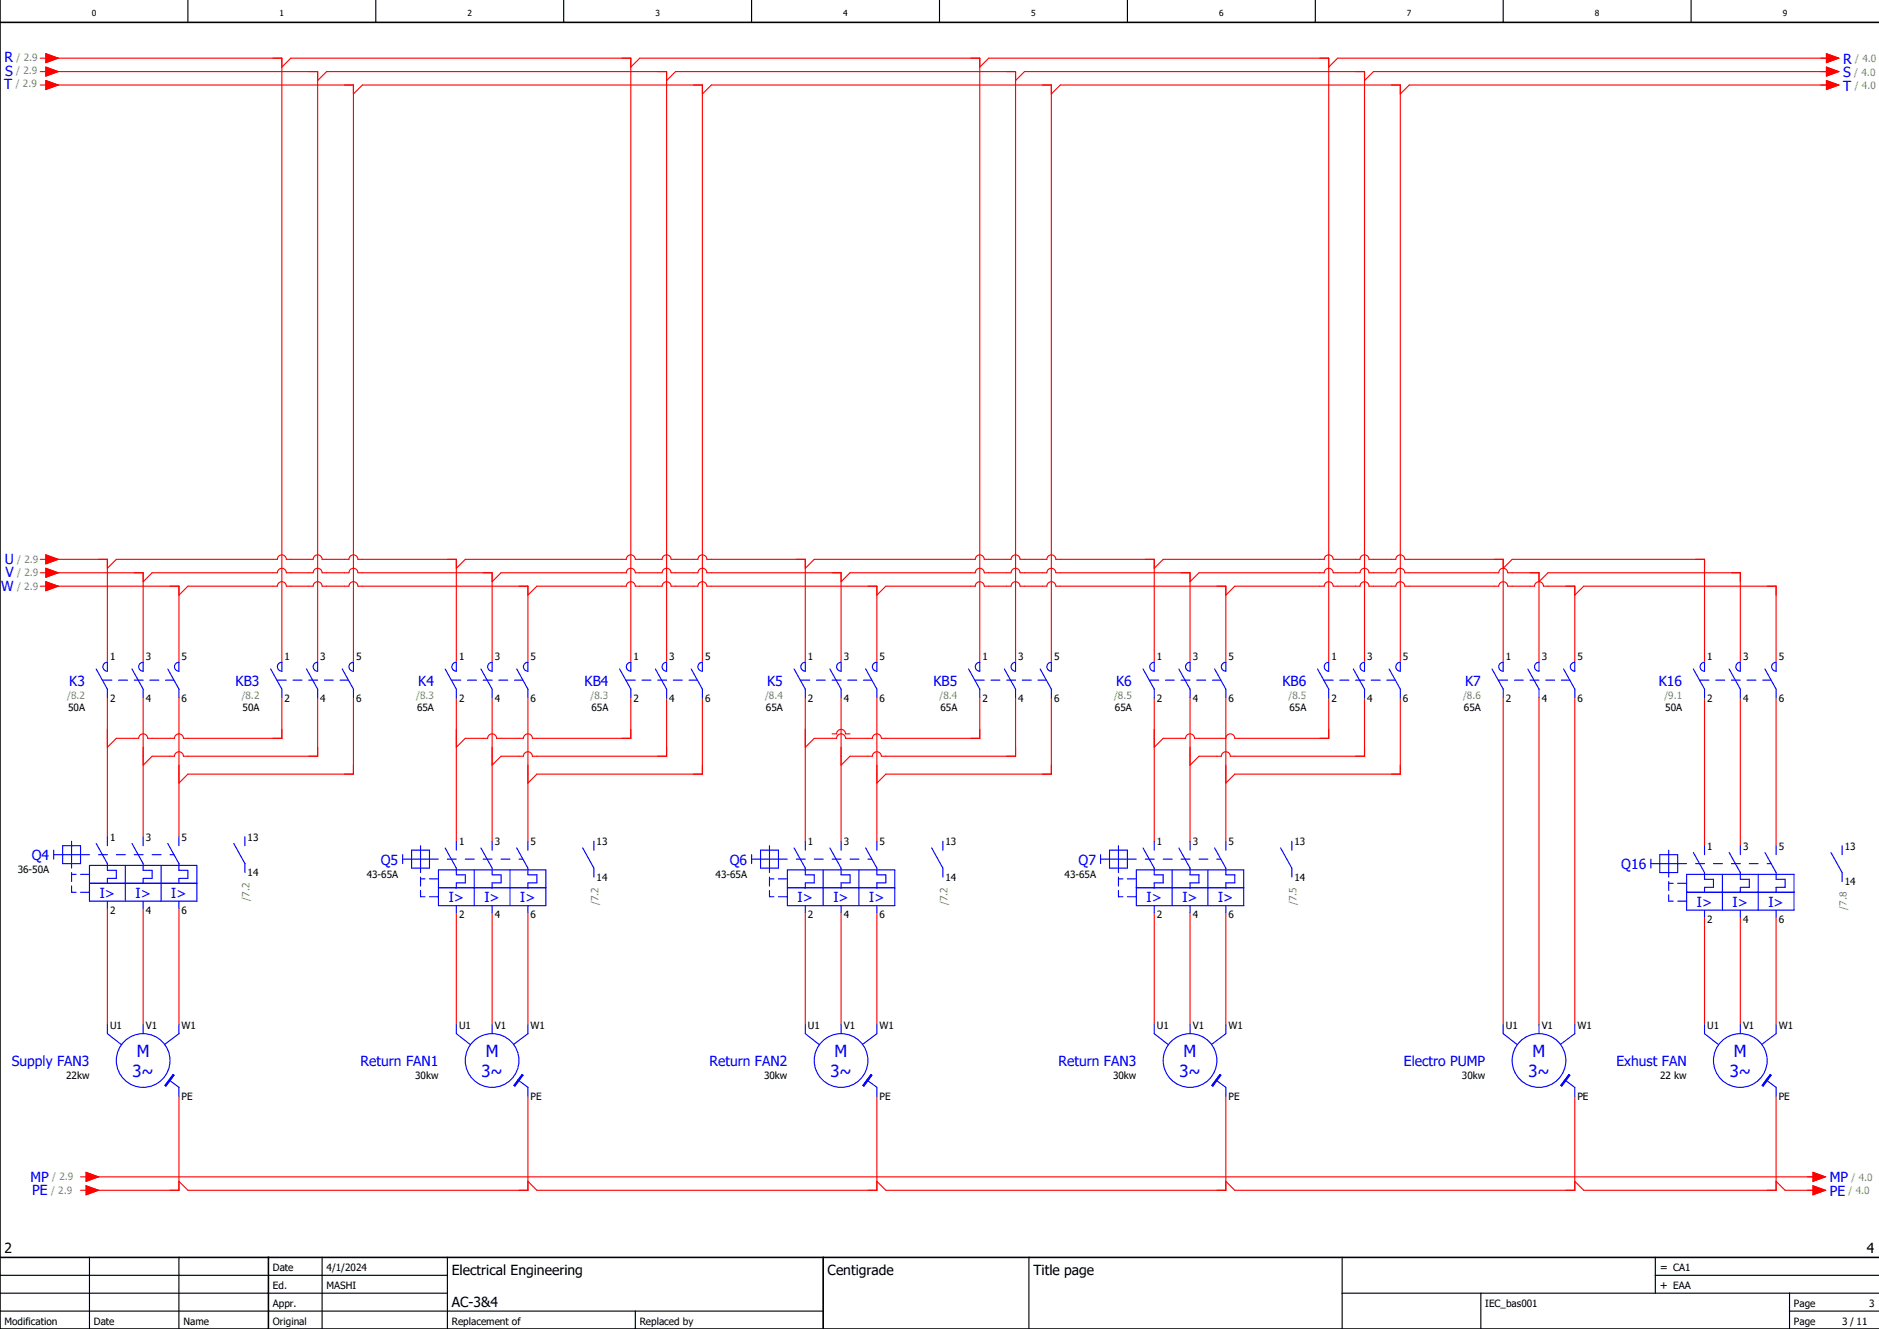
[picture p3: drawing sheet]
<svg xmlns="http://www.w3.org/2000/svg" width="420mm" height="297mm" viewBox="0 0 420 297" stroke-linecap="round" stroke-linejoin="round" font-family="sans-serif">
<g fill="none" stroke="#000" stroke-width=".25">
<path d="M42 0v5M84 0v5M126 0v5M168 0v5M210 0v5M252 0v5M294 0v5M336 0v5M378 0v5M0 293h184M0 289h100M0 285h100"/>
<path d="M20 281v16M40 281v16M72 281v16M100 281v16M142 293v4M230 281v16M300 289h120M300 281v16M331 289v8M370 285h50M370 281v8M400 293h20"/>
<path d="M400 289v8"/>
</g>
<path d="M0 5h420M0 0v297h420M0 281h420M60 281v16M184 281v16" fill="none" stroke="#000" stroke-width=".35"/>
<g fill="none" stroke="#f00" stroke-width=".25">
<path d="M9 13h1.2M9 16h1.2M9 19h1.2M10.2 12l2.8 1-2.8 1zM10.2 15l2.8 1-2.8 1zM10.2 18l2.8 1-2.8 1zM11 13h52v135M11 16h60v132M11 19h68v129M63 15l2-2h76v135M71 18l2-2h76v132M141 15l2-2h76v135"/>
<path d="M149 18l2-2h76v132M219 15l2-2h76v135M227 18l2-2h76v132M408.2 18l2.8 1-2.8 1zM408.2 12l2.8 1-2.8 1zM408.2 15l2.8 1-2.8 1zM409 13h-110l-2 2M409 16h-102l-2 2M409 19h-94l-2 2M79 21l2-2h76v129M157 21l2-2h76v129M235 21l2-2h76v129"/>
<path d="M9 125h1.2M9 128h1.2M9 131h1.2M10.2 124l2.8 1-2.8 1zM10.2 127l2.8 1-2.8 1zM10.2 130l2.8 1-2.8 1zM11 125h13v23M11 128h21v20M11 131h29v17M24 127l2-2h36a1 1 0 0 1 1-1 1 1 0 0 1 1 1h6a1 1 0 0 1 1-1 1 1 0 0 1 1 1h6a1 1 0 0 1 1-1 1 1 0 0 1 1 1h22v23M32 130l2-2h28a1 1 0 0 1 1-1 1 1 0 0 1 1 1h6a1 1 0 0 1 1-1 1 1 0 0 1 1 1h6a1 1 0 0 1 1-1 1 1 0 0 1 1 1h30v20M40 133l2-2h20a1 1 0 0 1 1-1 1 1 0 0 1 1 1h6a1 1 0 0 1 1-1 1 1 0 0 1 1 1h6a1 1 0 0 1 1-1 1 1 0 0 1 1 1h38v17"/>
<path d="M102 127l2-2h36a1 1 0 0 1 1-1 1 1 0 0 1 1 1h6a1 1 0 0 1 1-1 1 1 0 0 1 1 1h6a1 1 0 0 1 1-1 1 1 0 0 1 1 1h22v23M110 130l2-2h28a1 1 0 0 1 1-1 1 1 0 0 1 1 1h6a1 1 0 0 1 1-1 1 1 0 0 1 1 1h6a1 1 0 0 1 1-1 1 1 0 0 1 1 1h30v20M118 133l2-2h20a1 1 0 0 1 1-1 1 1 0 0 1 1 1h6a1 1 0 0 1 1-1 1 1 0 0 1 1 1h6a1 1 0 0 1 1-1 1 1 0 0 1 1 1h38v17M180 127l2-2h36a1 1 0 0 1 1-1 1 1 0 0 1 1 1h6a1 1 0 0 1 1-1 1 1 0 0 1 1 1h6a1 1 0 0 1 1-1 1 1 0 0 1 1 1h22v23M188 130l2-2h28a1 1 0 0 1 1-1 1 1 0 0 1 1 1h6a1 1 0 0 1 1-1 1 1 0 0 1 1 1h6a1 1 0 0 1 1-1 1 1 0 0 1 1 1h30v20M196 133l2-2h20a1 1 0 0 1 1-1 1 1 0 0 1 1 1h6a1 1 0 0 1 1-1 1 1 0 0 1 1 1h6a1 1 0 0 1 1-1 1 1 0 0 1 1 1h38v17M258 127l2-2h36a1 1 0 0 1 1-1 1 1 0 0 1 1 1h6a1 1 0 0 1 1-1 1 1 0 0 1 1 1h6a1 1 0 0 1 1-1 1 1 0 0 1 1 1h22v23M266 130l2-2h28a1 1 0 0 1 1-1 1 1 0 0 1 1 1h6a1 1 0 0 1 1-1 1 1 0 0 1 1 1h6a1 1 0 0 1 1-1 1 1 0 0 1 1 1h21a1 1 0 0 1 1-1 1 1 0 0 1 1 1h7v20M274 133l2-2h20a1 1 0 0 1 1-1 1 1 0 0 1 1 1h6a1 1 0 0 1 1-1 1 1 0 0 1 1 1h6a1 1 0 0 1 1-1 1 1 0 0 1 1 1h21a1 1 0 0 1 1-1 1 1 0 0 1 1 1h6a1 1 0 0 1 1-1 1 1 0 0 1 1 1h7v17M336 127l2-2h43v23M344 130l2-2h43v20M352 133l2-2h43v17"/>
<path d="M24 156v31M32 156v31M40 156v31M63 156v9h-22a1 1 0 0 0-1-1 1 1 0 0 0-1 1h-6a1 1 0 0 0-1-1 1 1 0 0 0-1 1h-5l-2 2M71 156v13h-30a1 1 0 0 0-1-1 1 1 0 0 0-1 1h-5l-2 2M79 156v17h-37l-2 2M102 156v32M110 156v32M118 156v32M141 156v9h-22a1 1 0 0 0-1-1 1 1 0 0 0-1 1h-6a1 1 0 0 0-1-1 1 1 0 0 0-1 1h-5l-2 2M149 156v13h-30a1 1 0 0 0-1-1 1 1 0 0 0-1 1h-5l-2 2M157 156v17h-37l-2 2"/>
<path d="M180 156v32M188 156v32M196 156v32M219 156v9h-22a1 1 0 0 0-1-1 1 1 0 0 0-1 1h-6a1 1 0 0 0-1-1 1 1 0 0 0-1 1h-5l-2 2M227 156v13h-30a1 1 0 0 0-1-1 1 1 0 0 0-1 1h-5l-2 2M235 156v17h-37l-2 2M258 156v32M266 156v32M274 156v32M297 156v9h-21a1 1 0 0 0-1-1 1 1 0 0 0-1 1h-7a1 1 0 0 0-1-1 1 1 0 0 0-1 1h-5l-2 2M305 156v13h-30a1 1 0 0 0-1-1 1 1 0 0 0-1 1h-5l-2 2M313 156v17h-37l-2 2"/>
<path d="M336 156v73M344 156v73M352 156v73M381 156v33M389 156v33M397 156v33M186 164h1a1 1 0 0 1 1-1 1 1 0 0 1 1 1h1M24 203v26M32 203v26M40 203v26M102 204v25M110 204v25"/>
<path d="M118 204v25M180 204v25M188 204v25M196 204v25M258 204v25M266 204v25M274 204v25M381 205v24M389 205v24M397 205v24M40 245v21h-20M118 245v21h-76l-2-2"/>
<path d="M196 245v21h-76l-2-2M274 245v21h-76l-2-2M352 245v21h-76l-2-2M397 245v21h-43l-2-2M18 266h1.2M18 263h1.2M19.2 262l2.8 1-2.8 1zM19.2 265l2.8 1-2.8 1zM20 263h386M397 264l2 2h7M405.2 265l2.8 1-2.8 1zM405.2 262l2.8 1-2.8 1z"/>
</g>
<g fill="none" stroke="#00f" stroke-width=".25">
<path d="M21.5 149.5l2.5 4.5M22.9 152h2.1M23.3 148.3l.7-.3v2a1 1 0 0 1-.9-.6 1 1 0 0 1 .2-1.1zM24 154v2M26.5 152h2M29.5 149.5l2.5 4.5v2M30 152h2M31.3 148.3l.7-.3v2a1 1 0 0 1-.9-.6 1 1 0 0 1 .2-1.1zM33.5 152h2M37 152h1.9M37.5 149.5l2.5 4.5v2M39.3 148.3l.7-.3v2a1 1 0 0 1-.9-.6 1 1 0 0 1 .2-1.1z"/>
<path d="M60.5 149.5l2.5 4.5v2M61.9 152h2.1M62.3 148.3l.7-.3v2a1 1 0 0 1-.9-.6 1 1 0 0 1 .2-1.1zM65.5 152h2M68.5 149.5l2.5 4.5v2M69 152h2M70.3 148.3l.7-.3v2a1 1 0 0 1-.9-.6 1 1 0 0 1 .2-1.1zM72.5 152h2M76 152h1.9M76.5 149.5l2.5 4.5v2M78.3 148.3l.7-.3v2a1 1 0 0 1-.9-.6 1 1 0 0 1 .2-1.1zM99.5 149.5l2.5 4.5v2"/>
<path d="M100.9 152h2.1M101.3 148.3l.7-.3v2a1 1 0 0 1-.9-.6 1 1 0 0 1 .2-1.1zM104.5 152h2M107.5 149.5l2.5 4.5M108 152h2M109.3 148.3l.7-.3v2a1 1 0 0 1-.9-.6 1 1 0 0 1 .2-1.1zM110 154v2M111.5 152h2M115 152h1.9M115.5 149.5l2.5 4.5v2M117.3 148.3l.7-.3v2a1 1 0 0 1-.9-.6 1 1 0 0 1 .2-1.1zM138.5 149.5l2.5 4.5v2"/>
<path d="M139.9 152h2.1M140.3 148.3l.7-.3v2a1 1 0 0 1-.9-.6 1 1 0 0 1 .2-1.1zM143.5 152h2M146.5 149.5l2.5 4.5v2M147 152h2M148.3 148.3l.7-.3v2a1 1 0 0 1-.9-.6 1 1 0 0 1 .2-1.1zM150.5 152h2M154 152h1.9M154.5 149.5l2.5 4.5v2M156.3 148.3l.7-.3v2a1 1 0 0 1-.9-.6 1 1 0 0 1 .2-1.1zM177.5 149.5l2.5 4.5v2M178.9 152h2.1"/>
<path d="M179.3 148.3l.7-.3v2a1 1 0 0 1-.9-.6 1 1 0 0 1 .2-1.1zM182.5 152h2M185.5 149.5l2.5 4.5v2M186 152h2M187.3 148.3l.7-.3v2a1 1 0 0 1-.9-.6 1 1 0 0 1 .2-1.1zM189.5 152h2M193 152h1.9M193.5 149.5l2.5 4.5M195.3 148.3l.7-.3v2a1 1 0 0 1-.9-.6 1 1 0 0 1 .2-1.1zM196 154v2M216.5 149.5l2.5 4.5v2M217.9 152h2.1"/>
<path d="M218.3 148.3l.7-.3v2a1 1 0 0 1-.9-.6 1 1 0 0 1 .2-1.1zM221.5 152h2M224.5 149.5l2.5 4.5v2M225 152h2M226.3 148.3l.7-.3v2a1 1 0 0 1-.9-.6 1 1 0 0 1 .2-1.1zM228.5 152h2M232 152h1.9M232.5 149.5l2.5 4.5v2M234.3 148.3l.7-.3v2a1 1 0 0 1-.9-.6 1 1 0 0 1 .2-1.1zM255.5 149.5l2.5 4.5v2M256.9 152h2.1M257.3 148.3l.7-.3v2a1 1 0 0 1-.9-.6 1 1 0 0 1 .2-1.1z"/>
<path d="M260.5 152h2M263.5 149.5l2.5 4.5v2M264 152h2M265.3 148.3l.7-.3v2a1 1 0 0 1-.9-.6 1 1 0 0 1 .2-1.1zM267.5 152h2M271 152h1.9M271.5 149.5l2.5 4.5v2M273.3 148.3l.7-.3v2a1 1 0 0 1-.9-.6 1 1 0 0 1 .2-1.1zM294.5 149.5l2.5 4.5v2M295.9 152h2.1M296.3 148.3l.7-.3v2a1 1 0 0 1-.9-.6 1 1 0 0 1 .2-1.1zM299.5 152h2"/>
<path d="M302.5 149.5l2.5 4.5v2M303 152h2M304.3 148.3l.7-.3v2a1 1 0 0 1-.9-.6 1 1 0 0 1 .2-1.1zM306.5 152h2M310 152h1.9M310.5 149.5l2.5 4.5v2M312.3 148.3l.7-.3v2a1 1 0 0 1-.9-.6 1 1 0 0 1 .2-1.1zM333.5 149.5l2.5 4.5v2M334.9 152h2.1M335.3 148.3l.7-.3v2a1 1 0 0 1-.9-.6 1 1 0 0 1 .2-1.1zM338.5 152h2M341.5 149.5l2.5 4.5v2"/>
<path d="M342 152h2M343.3 148.3l.7-.3v2a1 1 0 0 1-.9-.6 1 1 0 0 1 .2-1.1zM345.5 152h2M349 152h1.9M349.5 149.5l2.5 4.5v2M351.3 148.3l.7-.3v2a1 1 0 0 1-.9-.6 1 1 0 0 1 .2-1.1zM378.5 149.5l2.5 4.5v2M379.9 152h2.1M380.3 148.3l.7-.3v2a1 1 0 0 1-.9-.6 1 1 0 0 1 .2-1.1zM383.5 152h2M386.5 149.5l2.5 4.5v2M387 152h2"/>
<path d="M388.3 148.3l.7-.3v2a1 1 0 0 1-.9-.6 1 1 0 0 1 .2-1.1zM390.5 152h2M394 152h1.9M394.5 149.5l2.5 4.5v2M396.3 148.3l.7-.3v2a1 1 0 0 1-.9-.6 1 1 0 0 1 .2-1.1zM12 191h8M12 190v2M14 189h4v4h-4zM16 195.4h1M16 198v1.4h1M16 188v6M16 195v2"/>
<path d="M18 195.4h2M18 199.4h2M20 193.4h24v8h-24zM20 197.4h24M21.5 188.5l2.5 4.5v1.5h2v1.8h-2v1.1M22 191h2M24 187v2M26 191h2M28 193.4v8M29.5 188.5l2.5 4.5v1.5h2v1.8h-2v1.1M30 191h2M32 187v2"/>
<path d="M34 191h2M36 193.4v8M37.5 188.5l2.5 4.5v1.5h2v1.8h-2v1.1M38 191h.9M40 187v2M52.2 188.5l2.6 4.5v2M54.7 187v2M90 192h8M90 191v2M92 190h4v4h-4zM94 196.4h1M94 199v1.4h1"/>
<path d="M94 189v6M94 196v2M96 196.4h2M98 194.4h24v8h-24zM98 198.4h24M99.5 189.5l2.5 4.5v1.5h2v1.8h-2v1.1M100 192h2M102 188v2M104 192h2M106 194.4v8M107.5 189.5l2.5 4.5v1.5h2v1.8h-2v1.1M108 192h2"/>
<path d="M110 188v2M112 192h2M114 194.4v8M115.5 189.5l2.5 4.5v1.5h2v1.8h-2v1.1M116 192h.9M118 188v2M130.3 189.5l2.4 4.5v2M132.7 188v2M168 192h8M168 191v2M170 190h4v4h-4zM172 196.4h1"/>
<path d="M172 199v1.4h1M172 189v6M172 196v2M174 196.4h2M176 194.4h24v8h-24zM176 198.4h24M177.5 189.5l2.5 4.5v1.5h2v1.8h-2v1.1M178 192h2M180 188v2M182 192h2M184 194.4v8M185.5 189.5l2.5 4.5v1.5h2v1.8h-2v1.1"/>
<path d="M186 192h2M188 188v2M190 192h2M192 194.4v8M193.5 189.5l2.5 4.5v1.5h2v1.8h-2v1.1M194 192h.9M196 188v2M208.3 189.5l2.5 4.5v2M210.7 188v2M246 192h8M246 191v2M248 190h4v4h-4z"/>
<path d="M250 196.4h1M250 199v1.4h1M250 189v6M250 196v2M252 196.4h2M254 194.4h24v8h-24zM254 198.4h24M255.5 189.5l2.5 4.5v1.5h2v1.8h-2v1.1M256 192h2M258 188v2M260 192h2M262 194.4v8"/>
<path d="M263.5 189.5l2.5 4.5v1.5h2v1.8h-2v1.1M264 192h2M266 188v2M268 192h2M270 194.4v8M271.5 189.5l2.5 4.5v1.5h2v1.8h-2v1.1M272 192h.9M274 188v2M286.2 189.5l2.6 4.5v2M288.7 188v2M369 193h8M369 192v2"/>
<path d="M371 191h4v4h-4zM373 200v1.4h1M373 197.4h1M373 190v6M373 197v2M375 197.4h2M377 195.4h24v8h-24zM377 199.4h24M378.5 190.5l2.5 4.5v1.5h2v1.8h-2v1.1M379 193h2M381 189v2M383 193h2"/>
<path d="M385 195.4v8M386.5 190.5l2.5 4.5v1.5h2v1.8h-2v1.1M387 193h2M389 189v2M391 193h2M393 195.4v8M394.5 190.5l2.5 4.5v1.5h2v1.8h-2v1.1M395 193h.9M397 189v2M409.3 190.5l2.5 4.5v2M411.7 189v2M24 201.4v1.6"/>
<path d="M32 201.4v1.6M40 201.4v1.6M96 200.4h2M102 202.4v1.6M110 202.4v1.6M118 202.4v1.6M174 200.4h2M180 202.4v1.6M188 202.4v1.6M196 202.4v1.6M252 200.4h2M258 202.4v1.6"/>
<path d="M266 202.4v1.6M274 202.4v1.6M375 201.4h2M381 203.4v1.6M389 203.4v1.6M397 203.4v1.6M24 229v2l3.2 2.5M32 229v2M40 229v2l-3.2 2.4M102 229v2l3.2 2.5M110 229v2M118 229v2l-3.2 2.4"/>
<path d="M180 229v2l3.2 2.5M188 229v2M196 229v2l-3.2 2.4M258 229v2l3.2 2.5M266 229v2M274 229v2l-3.2 2.4M336 229v2l3.2 2.5M344 229v2M352 229v2l-3.2 2.4M381 229v2l3.2 2.5M389 229v2M397 229v2l-3.2 2.4"/>
<path d="M37.8 241.4l2.2 1.6v2M38.7 240.1l.2 .2-1.8 2.4-.2-.1zM115.8 241.4l2.2 1.6v2M116.7 240.1l.2 .2-1.8 2.4-.2-.1zM193.8 241.4l2.2 1.6v2M194.7 240.1l.2 .2-1.8 2.4-.2-.1zM271.8 241.4l2.2 1.6v2M272.7 240.1l.2 .2-1.8 2.4-.2-.1zM349.8 241.4l2.2 1.6v2M350.7 240.1l.2 .2-1.8 2.4-.2-.1zM394.8 241.4l2.2 1.6v2M395.7 240.1l.2 .2-1.8 2.4-.2-.1z"/>
<circle cx="32" cy="237" r="6"/>
<circle cx="110" cy="237" r="6"/>
<circle cx="188" cy="237" r="6"/>
<circle cx="266" cy="237" r="6"/>
<circle cx="344" cy="237" r="6"/>
<circle cx="389" cy="237" r="6"/>
</g>
<g fill="#00f" stroke="#00f" stroke-width=".22">
<path d="M38.7 240.1l.2 .2-1.8 2.4-.2-.1z"/>
<path d="M116.7 240.1l.2 .2-1.8 2.4-.2-.1z"/>
<path d="M194.7 240.1l.2 .2-1.8 2.4-.2-.1z"/>
<path d="M272.7 240.1l.2 .2-1.8 2.4-.2-.1z"/>
<path d="M350.7 240.1l.2 .2-1.8 2.4-.2-.1z"/>
<path d="M395.7 240.1l.2 .2-1.8 2.4-.2-.1z"/>
</g>
<g fill="#f00" stroke="#f00" stroke-width=".22">
<path d="M10.2 12l2.8 1-2.8 1z"/>
<path d="M10.2 15l2.8 1-2.8 1z"/>
<path d="M10.2 18l2.8 1-2.8 1z"/>
<path d="M408.2 18l2.8 1-2.8 1z"/>
<path d="M408.2 15l2.8 1-2.8 1z"/>
<path d="M408.2 12l2.8 1-2.8 1z"/>
<path d="M10.2 124l2.8 1-2.8 1z"/>
<path d="M10.2 127l2.8 1-2.8 1z"/>
<path d="M10.2 130l2.8 1-2.8 1z"/>
<path d="M405.2 265l2.8 1-2.8 1z"/>
<path d="M405.2 262l2.8 1-2.8 1z"/>
<path d="M19.2 262l2.8 1-2.8 1z"/>
<path d="M19.2 265l2.8 1-2.8 1z"/>
</g>
<g font-size="3.7" fill="#00f">
<text x="30.6" y="236.2">M</text>
<text x="108.6" y="236.2">M</text>
<text x="186.6" y="236.2">M</text>
<text x="264.6" y="236.2">M</text>
<text x="342.6" y="236.2">M</text>
<text x="387.6" y="236.2">M</text>
<text x="29.6" y="240.7">3~</text>
<text x="107.6" y="240.7">3~</text>
<text x="185.6" y="240.7">3~</text>
<text x="263.6" y="240.7">3~</text>
<text x="341.6" y="240.7">3~</text>
<text x="386.6" y="240.7">3~</text>
</g>
<g font-size="3.1" fill="#00f">
<text x="1" y="13.9">R</text>
<text x="1.1" y="17">S</text>
<text x="412" y="17.2">S</text>
<text x="412" y="14.2">R</text>
<text x="1" y="19.8">T</text>
<text x="412" y="20.2">T</text>
<text x="1" y="126.1">U</text>
<text x="1.2" y="129">V</text>
<text x=".3" y="132.1">W</text>
<text x="15.5" y="153.2">K3</text>
<text x="52.6" y="153.2">KB3</text>
<text x="93.5" y="153.2">K4</text>
<text x="130.7" y="153.2">KB4</text>
<text x="171.5" y="153.2">K5</text>
<text x="208.7" y="153.2">KB5</text>
<text x="249.5" y="153.2">K6</text>
<text x="286.6" y="153.2">KB6</text>
<text x="327.5" y="153.2">K7</text>
<text x="370.8" y="153.2">K16</text>
<text x="7.1" y="192.2">Q4</text>
<text x="85.1" y="193.2">Q5</text>
<text x="163.1" y="193.2">Q6</text>
<text x="241.1" y="193.2">Q7</text>
<text x="362.4" y="194.2">Q16</text>
<text x="22.3" y="200.6">I&gt;</text>
<text x="30.3" y="200.6">I&gt;</text>
<text x="38.3" y="200.6">I&gt;</text>
<text x="100.3" y="201.6">I&gt;</text>
<text x="108.3" y="201.6">I&gt;</text>
<text x="116.3" y="201.6">I&gt;</text>
<text x="178.3" y="201.6">I&gt;</text>
<text x="186.3" y="201.6">I&gt;</text>
<text x="194.3" y="201.6">I&gt;</text>
<text x="256.3" y="201.6">I&gt;</text>
<text x="264.3" y="201.6">I&gt;</text>
<text x="272.3" y="201.6">I&gt;</text>
<text x="379.3" y="202.6">I&gt;</text>
<text x="387.3" y="202.6">I&gt;</text>
<text x="395.3" y="202.6">I&gt;</text>
<text x="2.6" y="238.2">Supply FAN3</text>
<text x="80.6" y="238.2">Return FAN1</text>
<text x="158.6" y="238.2">Return FAN2</text>
<text x="236.6" y="238.2">Return FAN3</text>
<text x="313.8" y="238.2">Electro PUMP</text>
<text x="361.3" y="238.2">Exhust FAN</text>
<text x="6.8" y="264.1">MP</text>
<text x="7.2" y="267.1">PE</text>
<text x="409" y="267.2">PE</text>
<text x="409" y="264.2">MP</text>
</g>
<g font-size="3.1">
<text x="1" y="280">2</text>
<text x="417.3" y="280">4</text>
<text x="101" y="285">Electrical Engineering</text>
<text x="185" y="285">Centigrade</text>
<text x="231" y="285">Title page</text>
<text x="101" y="292">AC-3&amp;4</text>
</g>
<g font-size="2.5">
<text x="371" y="284">= CA1</text>
<text x="371" y="288">+ EAA</text>
</g>
<g font-size="2.2" fill="#7ca552">
<text x="3.6" y="16.6">/ 2.9</text>
<text x="3.7" y="13.6">/ 2.9</text>
<text x="414.5" y="16.9">/ 4.0</text>
<text x="414.7" y="13.9">/ 4.0</text>
<text x="3.5" y="19.5">/ 2.9</text>
<text x="414.6" y="19.9">/ 4.0</text>
<text x="3.8" y="125.7">/ 2.9</text>
<text x="3.8" y="131.8">/ 2.9</text>
<text x="3.8" y="128.7">/ 2.9</text>
<text x="15" y="156.1">/8.2</text>
<text x="54" y="156.1">/8.2</text>
<text x="93" y="156.1">/8.3</text>
<text x="132" y="156.1">/8.3</text>
<text x="171" y="156.1">/8.4</text>
<text x="210" y="156.1">/8.4</text>
<text x="249" y="156.1">/8.5</text>
<text x="288" y="156.1">/8.5</text>
<text x="327" y="156.1">/8.6</text>
<text x="372" y="156.1">/9.1</text>
<text x="55.8" y="201.3" transform="rotate(-90 55.8 201.3)">/7.2</text>
<text x="133.8" y="202.3" transform="rotate(-90 133.8 202.3)">/7.2</text>
<text x="211.8" y="202.3" transform="rotate(-90 211.8 202.3)">/7.2</text>
<text x="289.8" y="202.3" transform="rotate(-90 289.8 202.3)">/7.5</text>
<text x="412.8" y="203.3" transform="rotate(-90 412.8 203.3)">/7.8</text>
<text x="11.7" y="263.7">/ 2.9</text>
<text x="413.9" y="263.9">/ 4.0</text>
<text x="11.4" y="266.7">/ 2.9</text>
<text x="413.2" y="266.9">/ 4.0</text>
</g>
<g font-size="2.2">
<text x="24.6" y="147.5">1</text>
<text x="32.6" y="147.5">3</text>
<text x="40.6" y="147.5">5</text>
<text x="63.6" y="147.5">1</text>
<text x="71.6" y="147.5">3</text>
<text x="79.6" y="147.5">5</text>
<text x="102.6" y="147.5">1</text>
<text x="110.6" y="147.5">3</text>
<text x="118.6" y="147.5">5</text>
<text x="141.6" y="147.5">1</text>
<text x="149.6" y="147.5">3</text>
<text x="157.6" y="147.5">5</text>
<text x="180.6" y="147.5">1</text>
<text x="188.6" y="147.5">3</text>
<text x="196.6" y="147.5">5</text>
<text x="219.6" y="147.5">1</text>
<text x="227.6" y="147.5">3</text>
<text x="235.6" y="147.5">5</text>
<text x="258.6" y="147.5">1</text>
<text x="266.6" y="147.5">3</text>
<text x="274.6" y="147.5">5</text>
<text x="297.6" y="147.5">1</text>
<text x="305.6" y="147.5">3</text>
<text x="313.6" y="147.5">5</text>
<text x="336.6" y="147.5">1</text>
<text x="344.6" y="147.5">3</text>
<text x="352.6" y="147.5">5</text>
<text x="381.6" y="147.5">1</text>
<text x="389.6" y="147.5">3</text>
<text x="397.6" y="147.5">5</text>
<text x="15.2" y="158.8">50A</text>
<text x="24.6" y="156.8">2</text>
<text x="32.6" y="156.8">4</text>
<text x="40.6" y="156.8">6</text>
<text x="54.2" y="158.8">50A</text>
<text x="63.6" y="156.8">2</text>
<text x="71.6" y="156.8">4</text>
<text x="79.6" y="156.8">6</text>
<text x="93.2" y="158.8">65A</text>
<text x="102.6" y="156.8">2</text>
<text x="110.6" y="156.8">4</text>
<text x="118.6" y="156.8">6</text>
<text x="132.2" y="158.8">65A</text>
<text x="141.6" y="156.8">2</text>
<text x="149.6" y="156.8">4</text>
<text x="157.6" y="156.8">6</text>
<text x="171.2" y="158.8">65A</text>
<text x="180.6" y="156.8">2</text>
<text x="188.6" y="156.8">4</text>
<text x="196.6" y="156.8">6</text>
<text x="210.2" y="158.8">65A</text>
<text x="219.6" y="156.8">2</text>
<text x="227.6" y="156.8">4</text>
<text x="235.6" y="156.8">6</text>
<text x="249.2" y="158.8">65A</text>
<text x="258.6" y="156.8">2</text>
<text x="266.6" y="156.8">4</text>
<text x="274.6" y="156.8">6</text>
<text x="288.2" y="158.8">65A</text>
<text x="297.6" y="156.8">2</text>
<text x="305.6" y="156.8">4</text>
<text x="313.6" y="156.8">6</text>
<text x="327.2" y="158.8">65A</text>
<text x="336.6" y="156.8">2</text>
<text x="344.6" y="156.8">4</text>
<text x="352.6" y="156.8">6</text>
<text x="372.2" y="158.8">50A</text>
<text x="381.6" y="156.8">2</text>
<text x="389.6" y="156.8">4</text>
<text x="397.6" y="156.8">6</text>
<text x="24.6" y="187.9">1</text>
<text x="32.6" y="187.9">3</text>
<text x="40.6" y="187.9">5</text>
<text x="55.3" y="187.9">13</text>
<text x="102.6" y="188.9">1</text>
<text x="110.6" y="188.9">3</text>
<text x="118.6" y="188.9">5</text>
<text x="133.3" y="188.9">13</text>
<text x="180.6" y="188.9">1</text>
<text x="188.6" y="188.9">3</text>
<text x="196.6" y="188.9">5</text>
<text x="211.3" y="188.9">13</text>
<text x="258.6" y="188.9">1</text>
<text x="266.6" y="188.9">3</text>
<text x="274.6" y="188.9">5</text>
<text x="289.3" y="188.9">13</text>
<text x="381.6" y="189.9">1</text>
<text x="389.6" y="189.9">3</text>
<text x="397.6" y="189.9">5</text>
<text x="412.3" y="189.9">13</text>
<text x="4" y="195.1">36-50A</text>
<text x="55.3" y="195.8">14</text>
<text x="82" y="196.1">43-65A</text>
<text x="133.3" y="196.8">14</text>
<text x="160" y="196.1">43-65A</text>
<text x="211.3" y="196.8">14</text>
<text x="238" y="196.1">43-65A</text>
<text x="289.3" y="196.8">14</text>
<text x="412.3" y="197.8">14</text>
<text x="24.6" y="204.2">2</text>
<text x="32.6" y="204.2">4</text>
<text x="40.6" y="204.2">6</text>
<text x="102.6" y="205.2">2</text>
<text x="110.6" y="205.2">4</text>
<text x="118.6" y="205.2">6</text>
<text x="180.6" y="205.2">2</text>
<text x="188.6" y="205.2">4</text>
<text x="196.6" y="205.2">6</text>
<text x="258.6" y="205.2">2</text>
<text x="266.6" y="205.2">4</text>
<text x="274.6" y="205.2">6</text>
<text x="381.6" y="206.2">2</text>
<text x="389.6" y="206.2">4</text>
<text x="397.6" y="206.2">6</text>
<text x="24.6" y="229.9">U1</text>
<text x="32.6" y="229.9">V1</text>
<text x="40.6" y="229.9">W1</text>
<text x="102.6" y="229.9">U1</text>
<text x="110.6" y="229.9">V1</text>
<text x="118.6" y="229.9">W1</text>
<text x="180.6" y="229.9">U1</text>
<text x="188.6" y="229.9">V1</text>
<text x="196.6" y="229.9">W1</text>
<text x="258.6" y="229.9">U1</text>
<text x="266.6" y="229.9">V1</text>
<text x="274.6" y="229.9">W1</text>
<text x="336.6" y="229.9">U1</text>
<text x="344.6" y="229.9">V1</text>
<text x="352.6" y="229.9">W1</text>
<text x="381.6" y="229.9">U1</text>
<text x="389.6" y="229.9">V1</text>
<text x="397.6" y="229.9">W1</text>
<text x="14.8" y="241.1">22kw</text>
<text x="40.6" y="245.8">PE</text>
<text x="92.8" y="241.1">30kw</text>
<text x="118.6" y="245.8">PE</text>
<text x="170.8" y="241.1">30kw</text>
<text x="196.6" y="245.8">PE</text>
<text x="248.8" y="241.1">30kw</text>
<text x="274.6" y="245.8">PE</text>
<text x="326.8" y="241.1">30kw</text>
<text x="352.6" y="245.8">PE</text>
<text x="371.1" y="241.1">22 kw</text>
<text x="397.6" y="245.8">PE</text>
<text x="61" y="284">Date</text>
<text x="73" y="284">4/1/2024</text>
<text x="61" y="288">Ed.</text>
<text x="61" y="292">Appr.</text>
<text x="73" y="288">MASHI</text>
<text x="332" y="292">IEC_bas001</text>
<text x="401" y="292">Page</text>
<text x="417.8" y="292">3</text>
<text x="1" y="296">Modification</text>
<text x="21" y="296">Date</text>
<text x="41" y="296">Name</text>
<text x="61" y="296">Original</text>
<text x="101" y="296">Replacement of</text>
<text x="143" y="296">Replaced by</text>
<text x="401" y="296">Page</text>
<text x="411.8" y="296">3 / 11</text>
</g>
<g font-size="1.9">
<text x="20.5" y="3.6">0</text>
<text x="62.5" y="3.6">1</text>
<text x="104.5" y="3.6">2</text>
<text x="146.5" y="3.6">3</text>
<text x="188.5" y="3.6">4</text>
<text x="230.5" y="3.6">5</text>
<text x="272.5" y="3.6">6</text>
<text x="314.5" y="3.6">7</text>
<text x="356.5" y="3.6">8</text>
<text x="398.5" y="3.6">9</text>
</g>
</svg>
